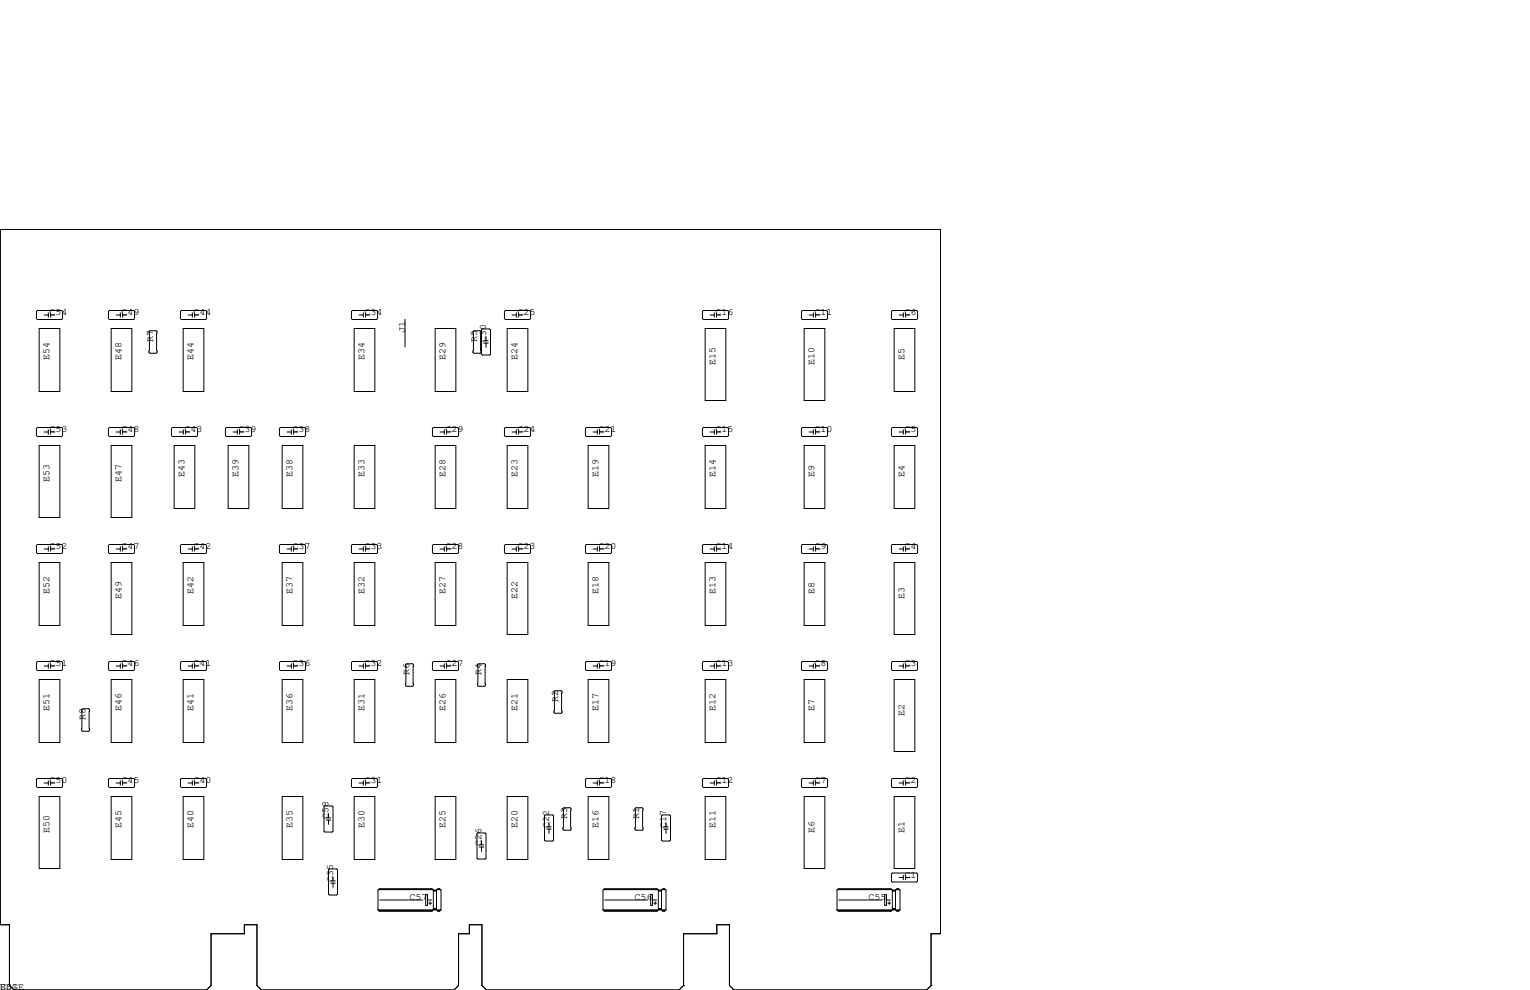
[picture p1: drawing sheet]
<svg xmlns="http://www.w3.org/2000/svg" width="432mm" height="279mm" viewBox="0 0 432 279" stroke-linecap="round" stroke-linejoin="round" font-family="sans-serif">
<g fill="none" stroke="#000" stroke-width=".28">
<path d="M10.5 87.6h6.9l.3 .3v2l-.3 .3h-6.9l-.2-.3v-2zM11 92.7h5.9v17.8h-5.9zM12.4 88.9h1.2M13.6 88.3v1.2M14.3 88.9h1.2M14.3 88.3v1.2M30.9 87.6h6.8l.3 .3v2l-.3 .3h-6.8l-.3-.3v-2zM31.4 92.7h5.8v17.8h-5.8zM32.8 88.9h1.2M34 88.3v1.2M34.6 88.9h1.2M34.6 88.3v1.2"/>
<path d="M42.3 93.3h1.8l.2 .3v5.8l-.2 .3h-1.8l-.3-.3v-5.8zM51.2 87.6h6.8l.3 .3v2l-.3 .3h-6.8l-.3-.3v-2zM51.7 92.7h5.8v17.8h-5.8zM53.1 88.9h1.2M54.3 88.3v1.2M54.9 88.9h1.2M54.9 88.3v1.2M99.4 87.6h6.9l.3 .3v2l-.3 .3h-6.9l-.2-.3v-2zM99.9 92.7h5.9v17.8h-5.9zM101.3 88.9h1.2M102.5 88.3v1.2M103.2 88.9h1.2"/>
<path d="M103.2 88.3v1.2M114.3 90.1v7.8M122.8 92.7h5.9v17.8h-5.9zM133.7 93.3h1.8l.3 .3v5.8l-.3 .3h-1.8l-.2-.3v-5.8zM135.9 93.1l.2-.3h2.1l.2 .3v6.8l-.2 .3h-2.1l-.2-.3zM136.5 96.8h1.3M136.5 96.2h1.3M137.2 95v1.2M137.2 96.8v1.2M142.6 87.6h6.9l.2 .3v2l-.2 .3h-6.9l-.2-.3v-2zM143.1 92.7h5.9v17.8h-5.9zM144.5 88.9h1.2"/>
<path d="M145.7 88.3v1.2M146.4 88.9h1.2M146.4 88.3v1.2M198.5 87.6h6.9l.2 .3v2l-.2 .3h-6.9l-.3-.3v-2zM199 92.7h5.9v20.3h-5.9zM200.4 88.9h1.2M201.6 88.3v1.2M202.2 88.9h1.3M202.2 88.3v1.2M226.4 87.6h6.9l.3 .3v2l-.3 .3h-6.9l-.2-.3v-2zM226.9 92.7h5.9v20.3h-5.9zM228.3 88.9h1.2"/>
<path d="M229.5 88.3v1.2M230.2 88.9h1.2M230.2 88.3v1.2M251.8 87.6h6.9l.3 .3v2l-.3 .3h-6.9l-.2-.3v-2zM252.3 92.7h5.9v17.8h-5.9zM253.7 88.9h1.2M254.9 88.3v1.2M255.6 88.3v1.2M255.6 88.9h1.2M10.5 120.6h6.9l.3 .3v2l-.3 .3h-6.9l-.2-.3v-2zM11 125.7h5.9v20.3h-5.9zM12.4 121.9h1.2"/>
<path d="M13.6 121.3v1.3M14.3 121.9h1.2M14.3 121.3v1.3M30.9 120.6h6.8l.3 .3v2l-.3 .3h-6.8l-.3-.3v-2zM31.4 125.7h5.8v20.3h-5.8zM32.8 121.9h1.2M34 121.3v1.3M34.6 121.9h1.2M34.6 121.3v1.3M48.6 120.6h6.9l.3 .3v2l-.3 .3h-6.9l-.2-.3v-2zM49.1 125.7h5.9v17.8h-5.9zM50.5 121.9h1.2"/>
<path d="M51.7 121.3v1.3M52.4 121.9h1.2M52.4 121.3v1.3M63.9 120.6h6.8l.3 .3v2l-.3 .3h-6.8l-.3-.3v-2zM64.4 125.7h5.8v17.8h-5.8zM65.8 121.9h1.2M67 121.3v1.3M67.6 121.9h1.2M67.6 121.3v1.3M79.1 120.6h6.9l.2 .3v2l-.2 .3h-6.9l-.2-.3v-2zM79.6 125.7h5.9v17.8h-5.9zM81 121.9h1.2"/>
<path d="M82.2 121.3v1.3M82.9 121.9h1.2M82.9 121.3v1.3M99.9 125.7h5.9v17.8h-5.9zM122.3 120.6h6.9l.2 .3v2l-.2 .3h-6.9l-.3-.3v-2zM122.8 125.7h5.9v17.8h-5.9zM124.2 121.9h1.2M125.4 121.3v1.3M126 121.9h1.3M126 121.3v1.3M142.6 120.6h6.9l.2 .3v2l-.2 .3h-6.9l-.2-.3v-2zM143.1 125.7h5.9v17.8h-5.9z"/>
<path d="M144.5 121.9h1.2M145.7 121.3v1.3M146.4 121.9h1.2M146.4 121.3v1.3M165.5 120.6h6.8l.3 .3v2l-.3 .3h-6.8l-.3-.3v-2zM166 125.7h5.8v17.8h-5.8zM167.4 121.9h1.2M168.6 121.3v1.3M169.2 121.9h1.2M169.2 121.3v1.3M198.5 120.6h6.9l.2 .3v2l-.2 .3h-6.9l-.3-.3v-2zM199 125.7h5.9v17.8h-5.9z"/>
<path d="M200.4 121.9h1.2M201.6 121.3v1.3M202.2 121.9h1.3M202.2 121.3v1.3M226.4 120.6h6.9l.3 .3v2l-.3 .3h-6.9l-.2-.3v-2zM226.9 125.7h5.9v17.8h-5.9zM228.3 121.9h1.2M229.5 121.3v1.3M230.2 121.9h1.2M230.2 121.3v1.3M251.8 120.6h6.9l.3 .3v2l-.3 .3h-6.9l-.2-.3v-2zM252.3 125.7h5.9v17.8h-5.9z"/>
<path d="M253.7 121.9h1.2M254.9 121.3v1.3M255.6 121.3v1.3M255.6 121.9h1.2M10.5 153.7h6.9l.3 .2v2.1l-.3 .2h-6.9l-.2-.2v-2.1zM11 158.7h5.9v17.8h-5.9zM12.4 154.9h1.2M13.6 154.3v1.3M14.3 154.9h1.2M14.3 154.3v1.3M30.9 153.7h6.8l.3 .2v2.1l-.3 .2h-6.8l-.3-.2v-2.1zM31.4 158.7h5.8v20.4h-5.8z"/>
<path d="M32.8 154.9h1.2M34 154.3v1.3M34.6 154.9h1.2M34.6 154.3v1.3M50.9 153.9l.3-.2h6.8l.3 .2v2.1l-.3 .2h-6.8l-.3-.2zM51.7 158.7h5.8v17.8h-5.8zM53.1 154.9h1.2M54.3 154.3v1.3M54.9 154.9h1.2M54.9 154.3v1.3M79.1 153.7h6.9l.2 .2v2.1l-.2 .2h-6.9l-.2-.2v-2.1zM79.6 158.7h5.9v17.8h-5.9z"/>
<path d="M81 154.9h1.2M82.2 154.3v1.3M82.9 154.9h1.2M82.9 154.3v1.3M99.4 153.7h6.9l.3 .2v2.1l-.3 .2h-6.9l-.2-.2v-2.1zM99.9 158.7h5.9v17.8h-5.9zM101.3 154.9h1.2M102.5 154.3v1.3M103.2 154.9h1.2M103.2 154.3v1.3M122.3 153.7h6.9l.2 .2v2.1l-.2 .2h-6.9l-.3-.2v-2.1zM122.8 158.7h5.9v17.8h-5.9z"/>
<path d="M124.2 154.9h1.2M125.4 154.3v1.3M126 154.9h1.3M126 154.3v1.3M142.6 153.7h6.9l.2 .2v2.1l-.2 .2h-6.9l-.2-.2v-2.1zM143.1 158.7h5.9v20.4h-5.9zM144.5 154.9h1.2M145.7 154.3v1.3M146.4 154.9h1.2M146.4 154.3v1.3M165.5 153.7h6.8l.3 .2v2.1l-.3 .2h-6.8l-.3-.2v-2.1zM166 158.7h5.8v17.8h-5.8z"/>
<path d="M167.4 154.9h1.2M168.6 154.3v1.3M169.2 154.9h1.2M169.2 154.3v1.3M198.5 153.7h6.9l.2 .2v2.1l-.2 .2h-6.9l-.3-.2v-2.1zM199 158.7h5.9v17.8h-5.9zM200.4 154.9h1.2M201.6 154.3v1.3M202.2 154.9h1.3M202.2 154.3v1.3M226.4 153.7h6.9l.3 .2v2.1l-.3 .2h-6.9l-.2-.2v-2.1zM226.9 158.7h5.9v17.8h-5.9z"/>
<path d="M228.3 154.9h1.2M229.5 154.3v1.3M230.2 154.3v1.3M230.2 154.9h1.2M251.8 153.7h6.9l.3 .2v2.1l-.3 .2h-6.9l-.2-.2v-2.1zM252.3 158.7h5.9v20.4h-5.9zM253.7 154.9h1.2M254.9 154.3v1.3M255.6 154.3v1.3M255.6 154.9h1.2M10.5 186.7h6.9l.3 .2v2.1l-.3 .2h-6.9l-.2-.2v-2.1zM11 191.8h5.9v17.7h-5.9z"/>
<path d="M12.4 188h1.2M13.6 187.3v1.3M14.3 188h1.2M14.3 187.3v1.3M30.9 186.7h6.8l.3 .2v2.1l-.3 .2h-6.8l-.3-.2v-2.1zM31.4 191.8h5.8v17.7h-5.8zM32.8 188h1.2M34 187.3v1.3M34.6 188h1.2M34.6 187.3v1.3M50.9 186.9l.3-.2h6.8l.3 .2v2.1l-.3 .2h-6.8l-.3-.2zM51.7 191.8h5.8v17.7h-5.8z"/>
<path d="M53.1 188h1.2M54.3 187.3v1.3M54.9 188h1.2M54.9 187.3v1.3M79.1 186.7h6.9l.2 .2v2.1l-.2 .2h-6.9l-.2-.2v-2.1zM79.6 191.8h5.9v17.7h-5.9zM81 188h1.2M82.2 187.3v1.3M82.9 188h1.2M82.9 187.3v1.3M99.4 186.7h6.9l.3 .2v2.1l-.3 .2h-6.9l-.2-.2v-2.1zM99.9 191.8h5.9v17.7h-5.9z"/>
<path d="M101.3 188h1.2M102.5 187.3v1.3M103.2 188h1.2M103.2 187.3v1.3M114.4 187.6l.3-.3h1.8l.2 .3v5.8l-.2 .3h-1.8l-.3-.3zM122 186.9l.3-.2h6.9l.2 .2v2.1l-.2 .2h-6.9l-.3-.2zM122.8 191.8h5.9v17.7h-5.9zM124.2 188h1.2M125.4 187.3v1.3M126 188h1.3M126 187.3v1.3M134.7 187.6l.3-.3h1.8l.2 .3v5.8l-.2 .3h-1.8l-.3-.3z"/>
<path d="M143.1 191.8h5.9v17.7h-5.9zM156.6 194.9h1.8l.2 .3v5.8l-.2 .3h-1.8l-.3-.3v-5.8zM165.5 186.7h6.8l.3 .2v2.1l-.3 .2h-6.8l-.3-.2v-2.1zM166 191.8h5.8v17.7h-5.8zM167.4 188h1.2M168.6 187.3v1.3M169.2 188h1.2M169.2 187.3v1.3M198.5 186.7h6.9l.2 .2v2.1l-.2 .2h-6.9l-.3-.2v-2.1zM199 191.8h5.9v17.7h-5.9zM200.4 188h1.2M201.6 187.3v1.3"/>
<path d="M202.2 188h1.3M202.2 187.3v1.3M226.4 186.7h6.9l.3 .2v2.1l-.3 .2h-6.9l-.2-.2v-2.1zM226.9 191.8h5.9v17.7h-5.9zM228.3 188h1.2M229.5 187.3v1.3M230.2 187.3v1.3M230.2 188h1.2M251.8 186.7h6.9l.3 .2v2.1l-.3 .2h-6.9l-.2-.2v-2.1zM252.3 191.8h5.9v20.3h-5.9zM253.7 188h1.2M254.9 187.3v1.3"/>
<path d="M255.6 187.3v1.3M255.6 188h1.2M10.5 219.7h6.9l.3 .3v2l-.3 .2h-6.9l-.2-.2v-2zM23.2 200h1.8l.3 .3v5.8l-.3 .3h-1.8l-.2-.3v-5.8zM30.9 219.7h6.8l.3 .3v2l-.3 .2h-6.8l-.3-.2v-2zM50.9 220l.3-.3h6.8l.3 .3v2l-.3 .2h-6.8l-.3-.2zM99.4 219.7h6.9l.3 .3v2l-.3 .2h-6.9l-.2-.2v-2zM165.5 219.7h6.8l.3 .3v2l-.3 .2h-6.8l-.3-.2v-2zM198.5 219.7h6.9l.2 .3v2l-.2 .2h-6.9l-.3-.2v-2zM226.4 219.7h6.9l.3 .3v2l-.3 .2h-6.9l-.2-.2v-2zM251.8 219.7h6.9l.3 .3v2l-.3 .2h-6.9l-.2-.2v-2zM11 224.8h5.9v20.3h-5.9z"/>
<path d="M12.4 221h1.2M13.6 220.3v1.3M14.3 221h1.2M14.3 220.3v1.3M31.4 224.8h5.8v17.8h-5.8zM32.8 221h1.2M34 220.3v1.3M34.6 221h1.2M34.6 220.3v1.3M51.7 224.8h5.8v17.8h-5.8zM53.1 221h1.2M54.3 220.3v1.3"/>
<path d="M54.9 221h1.2M54.9 220.3v1.3M79.6 224.8h5.9v17.8h-5.9zM91.7 227.5h2l.3 .2v6.9l-.3 .2h-2l-.3-.2v-6.9zM92.1 231.4h1.2M92.1 230.8h1.2M92.7 229.6v1.2M92.7 231.4v1.3M99.9 224.8h5.9v17.8h-5.9zM101.3 221h1.2M102.5 220.3v1.3M103.2 221h1.2"/>
<path d="M103.2 220.3v1.3M122.8 224.8h5.9v17.8h-5.9zM134.9 235.1h2l.3 .2v6.9l-.3 .2h-2l-.3-.2v-6.9zM135.3 239.1h1.2M135.3 238.4h1.2M135.9 237.2v1.2M135.9 239.1v1.2M143.1 224.8h5.9v17.8h-5.9zM153.7 230.3l.2-.3h2.1l.2 .3v6.8l-.2 .3h-2.1l-.2-.3zM154.3 234h1.3M154.3 233.3h1.3M154.9 232.2v1.1"/>
<path d="M154.9 234v1.2M159.1 228h1.8l.3 .2v5.9l-.3 .2h-1.8l-.2-.2v-5.9zM166 224.8h5.8v17.8h-5.8zM167.4 221h1.2M168.6 220.3v1.3M169.2 221h1.2M169.2 220.3v1.3M179.5 228h1.7l.3 .2v5.9l-.3 .2h-1.7l-.3-.2v-5.9zM186.7 230.3l.2-.3h2.1l.2 .3v6.8l-.2 .3h-2.1l-.2-.3zM187.3 234h1.3M187.3 233.3h1.3M188 232.2v1.1"/>
<path d="M188 234v1.2M199 224.8h5.9v17.8h-5.9zM200.4 221h1.2M201.6 220.3v1.3M202.2 221h1.3M202.2 220.3v1.3M226.9 224.8h5.9v20.3h-5.9zM228.3 221h1.2M229.5 220.3v1.3M230.2 220.3v1.3M230.2 221h1.2M252.3 224.8h5.9v20.3h-5.9z"/>
<path d="M253.7 221h1.2M254.9 220.3v1.3M255.6 220.3v1.3M255.6 221h1.2M92.7 245.5l.3-.3h2l.3 .3v6.8l-.3 .3h-2l-.3-.3zM93.3 248.6h1.3M93.3 249.3h1.3M94 247.4v1.2M94 249.3v1.1M106.7 256.8h17.8M106.8 251.1h15.4M106.9 256.9h15.1"/>
<path d="M107.1 257h14.8M107.1 251h14.8M107.2 254h12.1M120.1 252.5h.6v3h-.6zM120.7 254h1.1M121 254.9h.8M121.4 254.5v.8M122.3 251.2v5.6l-.4 .4h-14.8l-.4-.4M122.3 256.4h.9M122.3 251.2l-.4-.4h-14.8l-.4 .4v5.6M122.3 251.2h.9M122.3 251.5h.9"/>
<path d="M122.4 256.7h.7M122.4 256.5h.7M122.4 251.3h.7M123.2 251.2v5.6l.4 .4h.5l.4-.4M123.2 251.2l.4-.4h.5l.4 .4v5.6M123.3 251.1h1M123.4 256.9h.8M123.6 257h.5M123.6 251h.5M170.2 256.8h17.8M170.3 251.1h15.4M170.4 256.9h15.1"/>
<path d="M170.6 257h14.8M170.6 251h14.8M170.7 254h12.1M183.6 252.5h.6v3h-.6zM184.2 254h1.1M184.5 254.9h.8M184.9 254.5v.8M185.8 251.2v5.6l-.4 .4h-14.8l-.4-.4M185.8 256.4h.9M185.8 251.2l-.4-.4h-14.8l-.4 .4v5.6M185.8 251.2h.9M185.8 251.5h.9"/>
<path d="M185.9 256.7h.7M185.9 256.5h.7M185.9 251.3h.7M186.7 251.2v5.6l.4 .4h.5l.4-.4M186.7 251.2l.4-.4h.5l.4 .4v5.6M186.8 251.1h1M186.9 256.9h.8M187.1 257h.5M187.1 251h.5M236.2 256.8h17.8M236.3 251.1h15.4M236.5 256.9h15.1"/>
<path d="M236.6 257h14.9M236.6 251h14.9M236.7 254h12.1M249.7 252.5h.5v3h-.5zM250.2 254h1.1M250.6 254.9h.7M251 254.5v.8M251.6 246.6l.2-.2h6.9l.3 .2v2.1l-.3 .2h-6.9l-.2-.2zM251.8 251.2v5.6l-.3 .4h-14.9l-.4-.4M251.8 256.4h.9M251.8 251.2l-.3-.4h-14.9l-.4 .4v5.6M251.8 251.2h.9"/>
<path d="M251.8 251.5h.9M252 256.7h.6M252 256.5h.6M252 251.3h.6M252.7 251.2v5.6l.4 .4h.5l.4-.4M252.7 251.2l.4-.4h.5l.4 .4v5.6M252.9 251.1h1M253 256.9h.7M253.1 257h.5M253.1 251h.5M253.7 247.6h1.2M254.9 247v1.3"/>
<path d="M255.6 247v1.3M255.6 247.6h1.2M192.9 278.1h.1M192.9 278.1l-1.3 1.3h-54.3l-1.3-1.3v-17.1h-3.5v2.5h-3.1v14.6l-1.3 1.3h-54.3l-1.3-1.3v-17.1h-3.5v2.5h-9.4v14.6l-1.3 1.3h-54.4l-1.2-1.3v-17.1h-2.6v-196.2h265.3v198.7h-2.6v14.6M262.8 278.1h.1M262.8 278.1l-1.3 1.3h-54.4l-1.2-1.3v-17.1h-3.6v2.5h-9.4v14.6"/>
</g>
<g font-size="2.8">
<text x="14" y="88.9">C54</text>
<text x="34.3" y="88.9">C49</text>
<text x="54.6" y="88.9">C44</text>
<text x="102.9" y="88.9">C34</text>
<text x="146" y="88.9">C25</text>
<text x="201.9" y="88.9">C16</text>
<text x="229.9" y="88.9">C11</text>
<text x="255.3" y="88.9">C6</text>
<text x="114.3" y="94" transform="rotate(-90 114.3 94)">J1</text>
<text x="14" y="101.6" transform="rotate(-90 14 101.6)">E54</text>
<text x="34.3" y="101.6" transform="rotate(-90 34.3 101.6)">E48</text>
<text x="43.2" y="96.5" transform="rotate(-90 43.2 96.5)">R7</text>
<text x="54.6" y="101.6" transform="rotate(-90 54.6 101.6)">E44</text>
<text x="102.9" y="101.6" transform="rotate(-90 102.9 101.6)">E34</text>
<text x="125.7" y="101.6" transform="rotate(-90 125.7 101.6)">E29</text>
<text x="134.6" y="96.5" transform="rotate(-90 134.6 96.5)">R5</text>
<text x="137.2" y="96.5" transform="rotate(-90 137.2 96.5)">C30</text>
<text x="146" y="101.6" transform="rotate(-90 146 101.6)">E24</text>
<text x="255.3" y="101.6" transform="rotate(-90 255.3 101.6)">E5</text>
<text x="201.9" y="102.9" transform="rotate(-90 201.9 102.9)">E15</text>
<text x="229.9" y="102.9" transform="rotate(-90 229.9 102.9)">E10</text>
<text x="14" y="121.9">C53</text>
<text x="34.3" y="121.9">C48</text>
<text x="52.1" y="121.9">C43</text>
<text x="67.3" y="121.9">C39</text>
<text x="82.5" y="121.9">C38</text>
<text x="125.7" y="121.9">C29</text>
<text x="146" y="121.9">C24</text>
<text x="168.9" y="121.9">C21</text>
<text x="201.9" y="121.9">C15</text>
<text x="229.9" y="121.9">C10</text>
<text x="255.3" y="121.9">C5</text>
<text x="14" y="135.9" transform="rotate(-90 14 135.9)">E53</text>
<text x="34.3" y="135.9" transform="rotate(-90 34.3 135.9)">E47</text>
<text x="52.1" y="134.6" transform="rotate(-90 52.1 134.6)">E43</text>
<text x="67.3" y="134.6" transform="rotate(-90 67.3 134.6)">E39</text>
<text x="82.5" y="134.6" transform="rotate(-90 82.5 134.6)">E38</text>
<text x="102.9" y="134.6" transform="rotate(-90 102.9 134.6)">E33</text>
<text x="125.7" y="134.6" transform="rotate(-90 125.7 134.6)">E28</text>
<text x="146" y="134.6" transform="rotate(-90 146 134.6)">E23</text>
<text x="168.9" y="134.6" transform="rotate(-90 168.9 134.6)">E19</text>
<text x="201.9" y="134.6" transform="rotate(-90 201.9 134.6)">E14</text>
<text x="229.9" y="134.6" transform="rotate(-90 229.9 134.6)">E9</text>
<text x="255.3" y="134.6" transform="rotate(-90 255.3 134.6)">E4</text>
<text x="14" y="154.9">C52</text>
<text x="34.3" y="154.9">C47</text>
<text x="54.6" y="154.9">C42</text>
<text x="82.5" y="154.9">C37</text>
<text x="102.9" y="154.9">C33</text>
<text x="125.7" y="154.9">C28</text>
<text x="146" y="154.9">C23</text>
<text x="168.9" y="154.9">C20</text>
<text x="201.9" y="154.9">C14</text>
<text x="229.9" y="154.9">C9</text>
<text x="255.3" y="154.9">C4</text>
<text x="14" y="167.6" transform="rotate(-90 14 167.6)">E52</text>
<text x="54.6" y="167.6" transform="rotate(-90 54.6 167.6)">E42</text>
<text x="82.5" y="167.6" transform="rotate(-90 82.5 167.6)">E37</text>
<text x="102.9" y="167.6" transform="rotate(-90 102.9 167.6)">E32</text>
<text x="125.7" y="167.6" transform="rotate(-90 125.7 167.6)">E27</text>
<text x="168.9" y="167.6" transform="rotate(-90 168.9 167.6)">E18</text>
<text x="201.9" y="167.6" transform="rotate(-90 201.9 167.6)">E13</text>
<text x="229.9" y="167.6" transform="rotate(-90 229.9 167.6)">E8</text>
<text x="34.3" y="168.9" transform="rotate(-90 34.3 168.9)">E49</text>
<text x="146" y="168.9" transform="rotate(-90 146 168.9)">E22</text>
<text x="255.3" y="168.9" transform="rotate(-90 255.3 168.9)">E3</text>
<text x="14" y="188">C51</text>
<text x="34.3" y="188">C46</text>
<text x="54.6" y="188">C41</text>
<text x="82.5" y="188">C36</text>
<text x="102.9" y="188">C32</text>
<text x="115.6" y="190.5" transform="rotate(-90 115.6 190.5)">R6</text>
<text x="125.7" y="188">C27</text>
<text x="135.9" y="190.5" transform="rotate(-90 135.9 190.5)">R4</text>
<text x="168.9" y="188">C19</text>
<text x="201.9" y="188">C13</text>
<text x="229.9" y="188">C8</text>
<text x="255.3" y="188">C3</text>
<text x="14" y="200.7" transform="rotate(-90 14 200.7)">E51</text>
<text x="24.1" y="203.2" transform="rotate(-90 24.1 203.2)">R8</text>
<text x="34.3" y="200.7" transform="rotate(-90 34.3 200.7)">E46</text>
<text x="54.6" y="200.7" transform="rotate(-90 54.6 200.7)">E41</text>
<text x="82.5" y="200.7" transform="rotate(-90 82.5 200.7)">E36</text>
<text x="102.9" y="200.7" transform="rotate(-90 102.9 200.7)">E31</text>
<text x="125.7" y="200.7" transform="rotate(-90 125.7 200.7)">E26</text>
<text x="146" y="200.7" transform="rotate(-90 146 200.7)">E21</text>
<text x="157.5" y="198.1" transform="rotate(-90 157.5 198.1)">R2</text>
<text x="168.9" y="200.7" transform="rotate(-90 168.9 200.7)">E17</text>
<text x="201.9" y="200.7" transform="rotate(-90 201.9 200.7)">E12</text>
<text x="229.9" y="200.7" transform="rotate(-90 229.9 200.7)">E7</text>
<text x="255.3" y="201.9" transform="rotate(-90 255.3 201.9)">E2</text>
<text x="14" y="221">C50</text>
<text x="34.3" y="221">C45</text>
<text x="54.6" y="221">C40</text>
<text x="102.9" y="221">C31</text>
<text x="168.9" y="221">C18</text>
<text x="201.9" y="221">C12</text>
<text x="229.9" y="221">C7</text>
<text x="255.3" y="221">C2</text>
<text x="34.3" y="233.7" transform="rotate(-90 34.3 233.7)">E45</text>
<text x="54.6" y="233.7" transform="rotate(-90 54.6 233.7)">E40</text>
<text x="82.5" y="233.7" transform="rotate(-90 82.5 233.7)">E35</text>
<text x="92.7" y="231.1" transform="rotate(-90 92.7 231.1)">C58</text>
<text x="102.9" y="233.7" transform="rotate(-90 102.9 233.7)">E30</text>
<text x="125.7" y="233.7" transform="rotate(-90 125.7 233.7)">E25</text>
<text x="146" y="233.7" transform="rotate(-90 146 233.7)">E20</text>
<text x="154.9" y="233.7" transform="rotate(-90 154.9 233.7)">C22</text>
<text x="160" y="231.1" transform="rotate(-90 160 231.1)">R3</text>
<text x="168.9" y="233.7" transform="rotate(-90 168.9 233.7)">E16</text>
<text x="180.3" y="231.1" transform="rotate(-90 180.3 231.1)">R1</text>
<text x="188" y="233.7" transform="rotate(-90 188 233.7)">C17</text>
<text x="201.9" y="233.7" transform="rotate(-90 201.9 233.7)">E11</text>
<text x="14" y="234.9" transform="rotate(-90 14 234.9)">E50</text>
<text x="135.9" y="238.8" transform="rotate(-90 135.9 238.8)">C26</text>
<text x="229.9" y="234.9" transform="rotate(-90 229.9 234.9)">E6</text>
<text x="255.3" y="234.9" transform="rotate(-90 255.3 234.9)">E1</text>
<text x="94" y="248.9" transform="rotate(-90 94 248.9)">C35</text>
<text x="255.3" y="247.6">C1</text>
<text x="115.6" y="254">C57</text>
<text x="179.1" y="254">C56</text>
<text x="245.1" y="254">C55</text>
<text x="0" y="279.4">U$1</text>
<text x="0" y="279.4">EDGE</text>
</g>
</svg>
